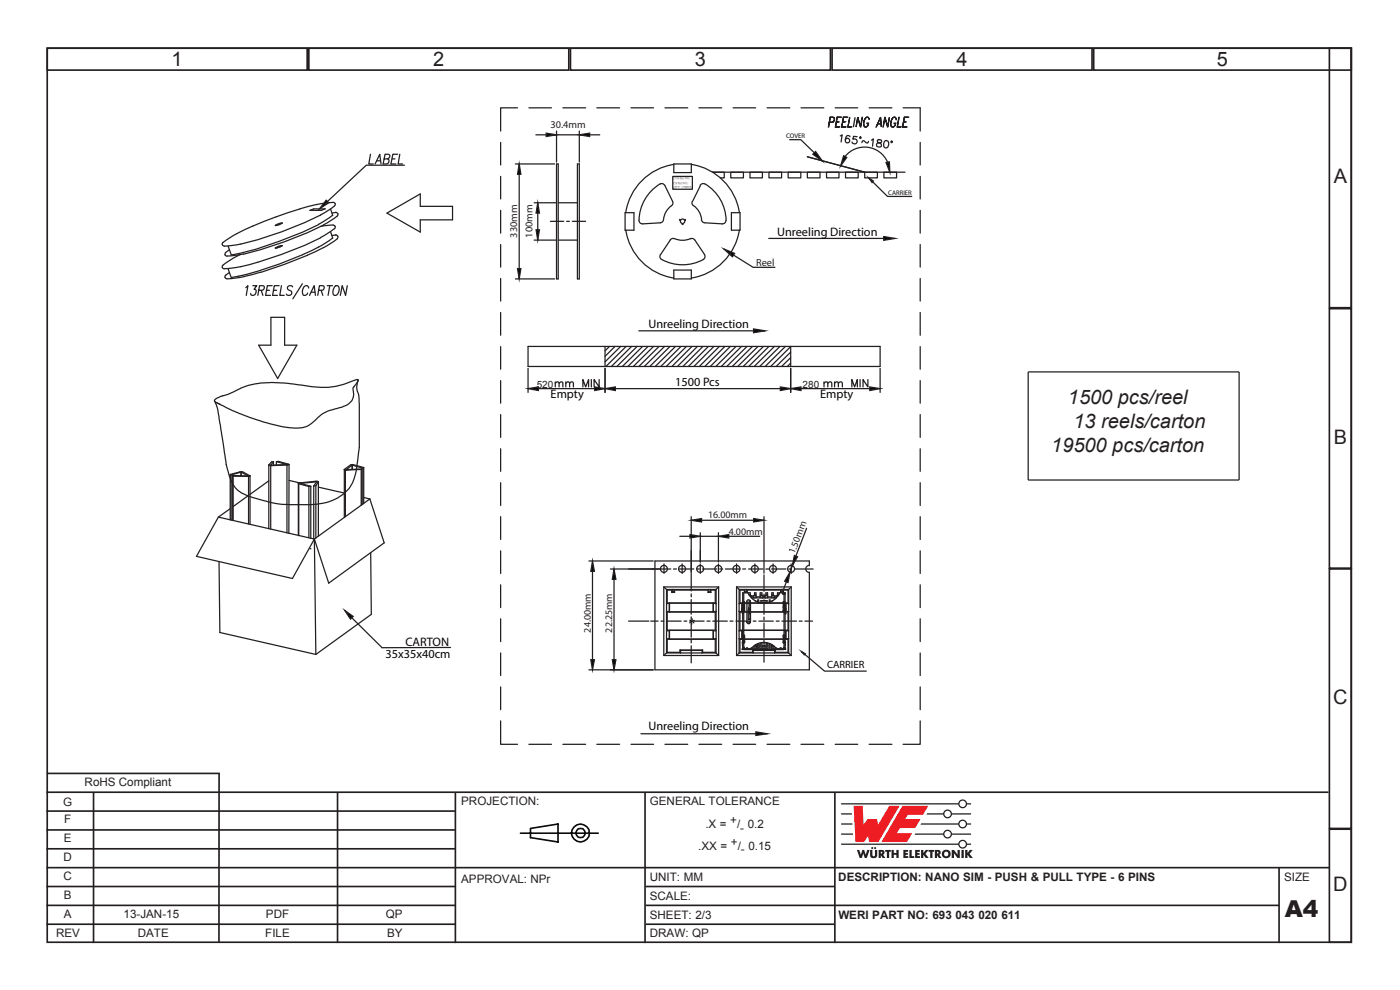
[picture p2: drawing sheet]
<svg xmlns="http://www.w3.org/2000/svg" width="297mm" height="210mm" viewBox="0 0 297 210" stroke-linecap="round" stroke-linejoin="round" font-family="sans-serif">
<g fill="none" stroke="#231f20" stroke-width=".35">
<path d="M10 10.2h276.7v189.7h-276.7zM10 10.2h55.2v4.7h-55.2zM65.5 10.2h55.2v4.7h-55.2zM121 10.2h55.2v4.7h-55.2zM176.5 10.2h55.2v4.7h-55.2zM232 10.2h54.7v4.7h-54.7zM282 10.2h4.7v55.1h-4.7zM282 65.5h4.7v55h-4.7zM282 120.7h4.7v55h-4.7zM9.8 168h272M9.8 172h86.7M9.8 176h86.7"/>
<path d="M9.9 164.1h36.7M19.8 168v32M46.5 164l-.1 36M71.6 168v32M96.6 168v32M136.8 168v32M177.1 168v32M282 175.9h4.7v24h-4.7zM9.8 192h86.7M9.8 196h86.7M9.8 180h86.7M9.8 184h272.2"/>
<path d="M9.8 188h86.7M137 192h134.3M137 196h40.1M137 188h40.1M271.3 184v16"/>
</g>
<g fill="none" stroke="#000" stroke-width=".34">
<path d="M110.4 176.7h16.5M112.5 175.7l5.9-.9v3.8l-5.9-.9z"/>
<circle cx="123.1" cy="176.7" r="1.88"/>
<circle cx="123.2" cy="176.7" r="1.02"/>
</g>
<g fill="#ee1d23">
<path d="M181.1 170.9h1.9l.2 4 .9-1.2h2l.2 1.3 2.4-4.1h2.1l-4.5 7.7h-1.9l-.2-1.3-.9 1.3h-1.8z"/>
<path d="M191.4 170.9h5.5l-1.1 1.9h-3.2l-.6 .9h3.3l-1.1 1.9h-3.3l-.6 1.1h3.2l-1.1 1.9h-5.4z"/>
</g>
<g fill="#231f20">
<path d="M181.8 180.3h.5l.3 1 .3-1h.4l.3 1 .4-1h.5l-.6 1.7h-.5l-.3-1-.3 1h-.4z"/>
<path d="M184.6 180.3h.5v1.2l.2 .1 .3-.1v-1.2h.5v1.1a.76 .76 0 0 1-.8 .6 .76 .76 0 0 1-.7-.6z"/>
<path d="M187.8 180.3h1.2v.4h-.4v1.3h-.5l.1-1.3h-.4z"/>
<path d="M189.1 180.3h.5v.6h.6v-.6h.5l-.1 1.7h-.4v-.7h-.6v.7h-.5z"/>
<path d="M191.6 180.3h1.1v.4h-.6v.2h.5v.4h-.5v.3h.6v.4h-1.1z"/>
<path d="M192.9 180.3h.5v1.3h.5v.4h-1z"/>
<path d="M194.1 180.3h1v.4h-.5v.2h.5v.4h-.5v.3h.6v.4h-1.1z"/>
<path d="M195.4 180.3h.5v.7l.5-.7h.6l-.7 .8 .7 .9h-.6l-.5-.7v.7h-.5z"/>
<path d="M197 180.3h1.2v.4h-.4v1.3h-.5v-1.3h-.3z"/>
<path d="M201.9 180.3h.5l.8 1-.1-1h.5v1.7h-.5l-.7-1.1v1.1h-.5z"/>
<path d="M204 180.3h.5v1.7h-.5z"/>
<path d="M204.7 180.3h.5v.7l.5-.7h.6l-.6 .8 .7 .9h-.6l-.6-.7v.7h-.5z"/>
<circle cx="185" cy="179.9" r=".22"/>
<circle cx="185.7" cy="179.9" r=".22"/>
</g>
<g fill="#231f20">
<path d="M186.9 180.7v.3h.2v-.2zM186.4 180.3h.5a.55 .55 0 0 1 .7 .3 .55 .55 0 0 1-.3 .7l.5 .7h-.5l-.4-.6v.6h-.5z" fill-rule="evenodd"/>
<path d="M198.8 180.7v.3h.2l.1-.2zM198.3 180.3h.6a.55 .55 0 0 1 .6 .3 .55 .55 0 0 1-.2 .7l.4 .7h-.5l-.4-.6v.6h-.5z" fill-rule="evenodd"/>
<path d="M200.3 181.2a.5 .5 0 0 0 1 0 .5 .5 0 0 0-1 0zM199.8 181.1a.95 .95 0 0 1 1.9 0 .95 .95 0 0 1-1.9 0z" fill-rule="evenodd"/>
</g>
<path d="M178.4 176.9h2.6M178.4 174.8h2.4M178.4 172.6h2.3" fill="none" stroke="#231f20" stroke-width=".27"/>
<g fill="#231f20">
<path d="M178.4 170.4h24.9a.94 .94 0 0 1 .9-.8 .94 .94 0 0 1 1 .8h.8v.2h-.8a.94 .94 0 0 1-1 .9 .94 .94 0 0 1-.9-.9h-24.9zM203.5 170.5a.7 .7 0 0 1 1.4 0 .7 .7 0 0 1-1.4 0z" fill-rule="evenodd"/>
<path d="M196.7 172.5h3.4a.94 .94 0 0 1 .9-.8 .94 .94 0 0 1 1 .8h4v.3h-4a.94 .94 0 0 1-1 .8 .94 .94 0 0 1-.9-.8h-3.6zM200.3 172.6a.7 .7 0 0 1 1.4 0 .7 .7 0 0 1-1.4 0z" fill-rule="evenodd"/>
<path d="M195.4 174.7h7.9a.94 .94 0 0 1 .9-.9 .94 .94 0 0 1 1 .9h.8v.2h-.8a.94 .94 0 0 1-1 .8 .94 .94 0 0 1-.9-.8h-8zM203.5 174.8a.7 .7 0 0 1 1.4 0 .7 .7 0 0 1-1.4 0z" fill-rule="evenodd"/>
<path d="M194.2 176.8h5.9a.94 .94 0 0 1 .9-.8 .94 .94 0 0 1 1 .8h4v.3h-4a.94 .94 0 0 1-1 .8 .94 .94 0 0 1-.9-.8h-6.1zM200.3 176.9a.7 .7 0 0 1 1.4 0 .7 .7 0 0 1-1.4 0z" fill-rule="evenodd"/>
<path d="M178.4 178.9h24.9a.94 .94 0 0 1 .9-.8 .94 .94 0 0 1 1 .8h.8v.3h-.8a.94 .94 0 0 1-1 .8 .94 .94 0 0 1-.9-.8h-24.9zM203.5 179.1a.7 .7 0 0 1 1.4 0 .7 .7 0 0 1-1.4 0z" fill-rule="evenodd"/>
</g>
<path d="M82.1 45.2l7.1-4.1v2.7h6.8v2.8h-6.8v2.6z" fill="none" stroke="#231f20" stroke-width=".26"/>
<path d="M153.6 52.8l2.2 1-.4 .7z" fill="#050504"/>
<path d="M153.6 52.8l2.2 1-.4 .7zM155.6 54.1l4.2 2.6h4.6" fill="none" stroke="#231f20" stroke-width=".26"/>
<path d="M184.3 37.7l1 .7-.3 .3z" fill="#050504"/>
<path d="M184.3 37.7l1 .7-.3 .3zM185.1 38.6l3.2 3.1h5.1" fill="none" stroke="#231f20" stroke-width=".26"/>
<path d="M172.4 32.7l.6-.6 1.4 2.1z" fill="#050504"/>
<path d="M167.5 29.6h2.4l2.8 2.8M172.4 32.7l.6-.6 1.4 2.1z" fill="none" stroke="#231f20" stroke-width=".26"/>
<path d="M176.1 24.9l-.1 1 .8-.1 .2-.5-.1-.3zM176.1 24.8h.6l.3 .4a.65 .65 0 0 1-.4 .8h-.7l-.2 .9z" fill="#050504"/>
<path d="M176.1 24.8h.6l.3 .4a.65 .65 0 0 1-.4 .8h-.7l-.2 .9zM176.1 24.9l.8 .1 .1 .3-.2 .5-.8 .1z" fill="none" stroke="#231f20" stroke-width=".26"/>
<path d="M177.6 24.8h.9l-.9 .1-.2 .9 .6 .1h-.6l-.1 1h.8h-.9z" fill="#050504"/>
<path d="M177.6 24.8h.9l-.9 .1-.2 .9 .6 .1h-.6l-.1 1h.8h-.9z" fill="none" stroke="#231f20" stroke-width=".26"/>
<path d="M178.9 24.8h.9l-.9 .1-.1 .9h.5l-.6 .1-.1 1h.9h-.9z" fill="#050504"/>
<path d="M178.9 24.8h.9l-.9 .1-.1 .9h.5l-.6 .1-.1 1h.9h-.9z" fill="none" stroke="#231f20" stroke-width=".26"/>
<path d="M180.3 24.9l-.4 2h.8h-.8z" fill="#050504"/>
<path d="M180.3 24.9l-.4 2h.8h-.8zM181.4 24.9l-.4 2z" fill="none" stroke="#231f20" stroke-width=".26"/>
<path d="M181.2 24.9v2" fill="none" stroke="#050504" stroke-width=".36"/>
<path d="M182 24.9l.5 2 .5-2-.4 2-.6-2-.4 2z" fill="#050504"/>
<path d="M182 24.9l.5 2 .5-2-.4 2-.6-2-.4 2z" fill="none" stroke="#231f20" stroke-width=".26"/>
<path d="M183.5 25.2l.3-.4a.47 .47 0 0 1 .6 .6l-.3-.5a1.17 1.17 0 0 0-.8 1.6l.2 .4h.3l.4-.4v-.3l-.3-.1h.3a.57 .57 0 0 1-.2 .7 .57 .57 0 0 1-.7-.1v-1.1z" fill="#050504"/>
<path d="M183.5 25.2l.3-.4a.47 .47 0 0 1 .6 .6l-.3-.5a1.17 1.17 0 0 0-.8 1.6l.2 .4h.3l.4-.4v-.3l-.3-.1h.3a.57 .57 0 0 1-.2 .7 .57 .57 0 0 1-.7-.1v-1.1z" fill="none" stroke="#231f20" stroke-width=".26"/>
<path d="M186.8 24.8l.2 2.1-.1-.6h-.7l-.3 .6zM186.8 24.9l-.6 1.3h.7z" fill="#050504"/>
<path d="M186.8 24.8l.2 2.1-.1-.6h-.7l-.3 .6zM186.8 24.9l.1 1.3h-.7z" fill="none" stroke="#231f20" stroke-width=".26"/>
<path d="M187.7 24.9l.6 2 .4-2-.4 2-.6-2-.4 2z" fill="#050504"/>
<path d="M187.7 24.9l.6 2 .4-2-.4 2-.6-2-.4 2z" fill="none" stroke="#231f20" stroke-width=".26"/>
<path d="M189.3 25.2a.45 .45 0 0 1 .7-.2l.2 .4-.4-.5a1.3 1.3 0 0 0-.7 1.9 .59 .59 0 0 0 .6 0 .59 .59 0 0 0 .3-.6l-.3-.1h.3l-.1 .4a.57 .57 0 0 1-.8 .4l-.2-.8z" fill="#050504"/>
<path d="M189.3 25.2a.45 .45 0 0 1 .7-.2l.2 .4-.4-.5a1.3 1.3 0 0 0-.7 1.9 .59 .59 0 0 0 .6 0 .59 .59 0 0 0 .3-.6l-.3-.1h.3l-.1 .4a.57 .57 0 0 1-.8 .4l-.2-.8z" fill="none" stroke="#231f20" stroke-width=".26"/>
<path d="M190.7 24.9l-.3 2h.7h-.8z" fill="#050504"/>
<path d="M190.7 24.9l-.3 2h.7h-.8z" fill="none" stroke="#231f20" stroke-width=".26"/>
<path d="M191.9 24.8h.9l-.9 .1-.2 .9 .5 .1h-.5l-.2 1h.9h-.9z" fill="#050504"/>
<path d="M191.9 24.8h.9l-.9 .1-.2 .9 .5 .1h-.5l-.2 1h.9h-.9z" fill="none" stroke="#231f20" stroke-width=".26"/>
<path d="M187.5 50.2l2.4 .4-2.4 .4z" fill="#050504"/>
<path d="M109.3 34.8h8.4M110.1 37v20M109.3 59.2h8.4M163.1 50.6h24.4M187.5 50.2l2.4 .4-2.4 .4z" fill="none" stroke="#231f20" stroke-width=".26"/>
<path d="M110.1 34.8l.4 2.2h-.7z" fill="#050504"/>
<path d="M110.1 34.8l.4 2.2h-.7z" fill="none" stroke="#231f20" stroke-width=".26"/>
<path d="M109.8 57h.7l-.4 2.2z" fill="#050504"/>
<path d="M109.8 57h.7l-.4 2.2zM113.3 43h4.7M113.3 50.9h4.7M114.1 45.2v3.5" fill="none" stroke="#231f20" stroke-width=".26"/>
<path d="M114.1 43l.3 2.2h-.7z" fill="#050504"/>
<path d="M114.1 43l.3 2.2h-.7z" fill="none" stroke="#231f20" stroke-width=".26"/>
<path d="M113.7 48.7h.7l-.3 2.2z" fill="#050504"/>
<g fill="none" stroke="#231f20" stroke-width=".26">
<path d="M118.1 34.8h.3v24.4h-.3zM122.5 34.8h.4v24.4h-.4zM141 39.3l-.2-.2-.4-.2a8.6 8.6 0 0 0-4.7 8.2l.3 .3 .3 .1 3.8-.2a.75 .75 0 0 0 .6-.7 4.1 4.1 0 0 1 1.8-3M141.1 39.4l1.6 3.3a.74 .74 0 0 1-.2 .9M142.7 37.4h4.2v2.7h-4.2zM142.9 34.8h3.8v1.8h-3.8zM143 34.9a12.2 12.2 0 0 0-10.3 10.2M146.6 34.9a12.2 12.2 0 0 1 10.3 10.2M148.6 39.4l-1.7 3.3M149.6 39h-.6l-.5 .3M149.6 39a9 9 0 0 1 4.4 7.9l-.4 .5-.4 .1-3.7-.2a.74 .74 0 0 1-.7-.7 3.9 3.9 0 0 0-1.7-3M155 36.5h2.7v1.2h-2.7z"/>
<path d="M159.1 36.5h2.6v1.2h-2.6zM163.1 36.5h2.7v1.2h-2.7zM167.2 36.5h2.7v1.2h-2.7zM171.3 36.5h2.7v1.2h-2.7zM175.3 36.5h2.7v1.2h-2.7zM179.3 33.2a5.3 5.3 0 0 1 9 1.2M179.4 36.5h2.7v1.2h-2.7zM183.4 36.5h2.7v1.2h-2.7zM187.5 36.5h2.7v1.2h-2.7zM192 36.5h-40.9h2.5v1.2h-.8M113.7 48.7h.7l-.3 2.2zM116.8 46.9h2.8"/>
<path d="M118.4 50.9h4.1M118.4 43h4.1M120.2 46.9h.6M121.4 46.9h2.8M132.6 45.1h1.9v3.7h-1.9zM132.7 48.8a12.2 12.2 0 0 0 10.3 10.2M140.1 54l-.1 .4 .1 .4a8.8 8.8 0 0 0 9.1 .2M142.9 57.3h3.8v1.9h-3.8zM143.1 50.6a.74 .74 0 0 0-.9 .3l-2.1 3.1M143.1 50.6a4.1 4.1 0 0 0 3.4 0M144.2 46.7l.2 .1a.47 .47 0 0 0 .3 .6M144.3 46.6l-.1 .1"/>
<path d="M144.3 46.6l.1 .1M144.4 46.6a.47 .47 0 0 1 .8 0M144.7 47.4l.1 .2 .1-.2M145.4 46.7v-.2l-.2 .2M145.4 46.7l-.2 .1a.47 .47 0 0 1-.3 .6M146.5 50.6a.74 .74 0 0 1 .9 .3M146.9 42.7a.74 .74 0 0 0 .2 .9M147.4 50.9l2.1 3.1M149.4 54l.1 .6-.3 .4M155.2 45.1h1.8v3.7h-1.8zM156.9 48.8a12.2 12.2 0 0 1-10.3 10.2"/>
</g>
<path d="M188 34.5l.7-.2 .1 2.2z" fill="#050504"/>
<path d="M188 34.5l.7-.2 .1 2.2z" fill="none" stroke="#231f20" stroke-width=".26"/>
<path d="M179 33l.6 .4-1.3 1.8z" fill="#050504"/>
<g fill="none" stroke="#231f20" stroke-width=".26">
<path d="M178.3 28.8l.4-.2-.3 1.5M179 33l.6 .4-1.3 1.8zM180.3 29v-.1a.48 .48 0 0 0-.8 .1l-.1 .4a.65 .65 0 0 0 .3 .9 .48 .48 0 0 0 .6-.4 .48 .48 0 0 0-.4-.5 .48 .48 0 0 0-.6 .3M181.8 29l-.7-.1-.2 .6a.56 .56 0 0 1 .9 .2 .56 .56 0 0 1-.3 .8 .56 .56 0 0 1-.7-.4M184.2 30l-.2 .3-.9-.4-.2 .4M184.9 29.7l.4-.2-.2 1.5M186.2 29.7l-.1 .2 .2 .3a.59 .59 0 0 1 .6 .3 .59 .59 0 0 1 0 .6l-.6 .1-.3-.2a.45 .45 0 0 1 0-.5 .45 .45 0 0 1 .4-.2l.5-.1 .1-.3a.55 .55 0 0 0-.8-.2zM187.8 29.9a.55 .55 0 0 1 .7 .3 .72 .72 0 0 1 0 .9 .72 .72 0 0 1-.9 .1l-.1-.8zM167.7 78.1v5.1M186.7 78.1v5.1M169.9 82.4h14.6"/>
<circle cx="182.5" cy="29.2" r=".16"/>
<circle cx="189.1" cy="30.1" r=".16"/>
</g>
<path d="M167.7 82.4l2.2-.3v.7z" fill="#050504"/>
<path d="M167.7 82.4l2.2-.3v.7z" fill="none" stroke="#231f20" stroke-width=".26"/>
<path d="M184.5 82.1l2.2 .3-2.2 .4z" fill="#050504"/>
<g fill="none" stroke="#231f20" stroke-width=".26">
<path d="M128.4 78.1v5.1M167.7 78.1v5.1M130.5 82.4h35M174.8 81.3l.4-.3 .4 .1v1M174.8 81v1.1M175.6 81.3l.4-.3 .4 .1 .1 1M177 81.3l.4-.3 .4 .1 .1 1M177 81v1.1M177.9 81.3l.4-.3 .3 .1 .1 1M180.7 82.1v-1.6l.6 1.6 .6-1.6v1.6M182.5 80.5v1.6M184.1 80.5v1.6l-1-1.6v1.6"/>
<path d="M184.5 82.1l2.2 .3-2.2 .4z"/>
</g>
<path d="M128.4 82.4l2.1-.3v.7z" fill="#050504"/>
<path d="M128.4 82.4l2.1-.3v.7z" fill="none" stroke="#231f20" stroke-width=".26"/>
<path d="M165.5 82.1l2.2 .3-2.2 .4z" fill="#050504"/>
<g fill="none" stroke="#231f20" stroke-width=".26">
<path d="M112 78.1v5.1M128.4 78.1v5.1M129.3 73.5l-.9 .9M130.5 73.5l-2.1 2.1M131.7 73.5l-3.3 3.3M132.8 73.5l-4.3 4.2M134 73.5l-4.3 4.2M135.2 73.5l-4.3 4.2M136.3 73.5l-4.3 4.2M137.5 73.5l-4.3 4.2M138.6 73.5l-4.2 4.2M139.8 73.5l-4.3 4.2"/>
<path d="M141 73.5l-4.3 4.2M142.1 73.5l-4.3 4.2M143.3 73.5l-4.3 4.2M144.5 73.5l-4.3 4.2M145.6 73.5l-4.3 4.2M146.8 73.5l-4.3 4.2M148 73.5l-4.3 4.2M149.1 73.5l-4.2 4.2M150.3 73.5l-4.3 4.2M151.4 73.5l-4.2 4.2M152.6 73.5l-4.2 4.2M153.8 73.5l-4.3 4.2"/>
<path d="M154.9 73.5l-4.2 4.2M156.1 73.5l-4.2 4.2M157.3 73.5l-4.3 4.2M158.5 73.5l-4.3 4.2M159.6 73.5l-4.3 4.2M160.8 73.5l-4.3 4.2M162 73.5l-4.3 4.2M163.1 73.5l-4.3 4.2M164.3 73.5l-4.3 4.2M165.5 73.5l-4.3 4.2M166.6 73.5l-4.3 4.2M167.7 77l-.7 .7"/>
<path d="M167.7 75.9l-1.9 1.8M167.7 74.7l-3.1 3M167.7 73.5l-4.2 4.2M114.2 82.4h12M165.5 82.1l2.2 .3-2.2 .4z"/>
</g>
<path d="M112 82.4l2.2-.3v.7z" fill="#050504"/>
<path d="M112 82.4l2.2-.3v.7z" fill="none" stroke="#231f20" stroke-width=".26"/>
<path d="M126.2 82.1l2.2 .3-2.2 .4z" fill="#050504"/>
<g fill="none" stroke="#231f20" stroke-width=".26">
<path d="M112 73.5h74.7v4.2h-74.7zM128.4 73.5v4.2M167.7 73.5v4.2M117.8 81.3l.4-.3 .3 .1 .1 1M117.8 81v1.1M118.6 81.3l.4-.3 .4 .1v1M120 81.3l.4-.3 .3 .1 .1 1M120 81v1.1M120.8 81.3l.4-.3 .4 .1v1M123.7 82.1v-1.6l.5 1.6 .7-1.6v1.6M125.4 80.5v1.6M126.2 82.1l2.2 .3-2.2 .4z"/>
<path d="M127.1 80.5v1.6l-1.1-1.6v1.6"/>
</g>
<path d="M159.9 69.8l2.4 .4-2.4 .4z" fill="#050504"/>
<g fill="none" stroke="#231f20" stroke-width=".26">
<path d="M106.2 30.2v4.8M106.2 37.4v4.8M109.8 22.9h-3.6v4.9M112.2 22.9h4.8M119.4 22.9h4.8M126.6 22.9h4.8M133.9 22.9h4.7M141.1 22.9h4.8M148.3 22.9h4.8M155.5 22.9h4.8M162.7 22.9h4.9M169.9 22.9h4.9"/>
<path d="M177.2 22.9h4.8M184.4 22.9h4.8M191.6 22.9h3.6v4.9M195.2 30.2v4.8M195.2 37.4v4.8M106.2 44.6v4.9M106.2 51.9v4.8M106.2 59.1v4.8M195.2 44.6v4.9M195.2 51.9v4.8M195.2 59.1v4.8M57.5 67.3h2.9v5.9h2.6l-4.1 7.1-4-7.1h2.6z"/>
<path d="M106.2 66.3v4.8M106.2 73.5v4.8M135.5 70.2h24.4M159.9 69.8l2.4 .4-2.4 .4zM195.2 66.3v4.8M195.2 73.5v4.8M106.2 80.7v4.8M106.2 87.9v4.9M106.2 95.2v4.8M195.2 80.7v4.8M195.2 87.9v4.9M195.2 95.2v4.8"/>
<path d="M106.2 102.4v4.8M106.2 109.6v4.8M106.2 116.8v4.8M195.2 102.4v4.8M195.2 109.6v4.8M195.2 116.8v4.8M106.2 124.1v4.8M106.2 131.3v4.8M106.2 138.5v4.8M195.2 124.1v4.8M195.2 131.3v4.8M195.2 138.5v4.8"/>
<path d="M106.2 145.7v4.8M106.2 152.9v5h3.6M112.2 157.9h4.8M119.4 157.9h4.8M126.6 157.9h4.8M133.9 157.9h4.7M141.1 157.9h4.8M148.3 157.9h4.8M155.5 157.9h4.8M162.7 157.9h4.9M169.9 157.9h4.9M177.2 157.9h4.8"/>
<path d="M184.4 157.9h4.8M195.2 152.9v5h-3.6M195.2 145.7v4.8"/>
</g>
<path d="M160.4 155.2l2.4 .4-2.4 .4z" fill="#050504"/>
<path d="M113.7 28.6h2.2M118.1 27.8v6.6M118.1 28.6h4.8M122.9 27.8v6.6M125.1 28.6h2.1M171.3 33.3l12.1 3.2M136 155.6h24.4M160.4 155.2l2.4 .4-2.4 .4z" fill="none" stroke="#231f20" stroke-width=".26"/>
<path d="M115.9 28.2l2.2 .4-2.2 .4z" fill="#050504"/>
<path d="M115.9 28.2l2.2 .4-2.2 .4z" fill="none" stroke="#231f20" stroke-width=".26"/>
<path d="M122.9 28.6l2.2-.4v.8z" fill="#050504"/>
<g fill="none" stroke="#231f20" stroke-width=".26">
<path d="M122.9 28.6l2.2-.4v.8zM57 98.6h.1M57 98.7v13.5M57.4 98.7h.1M57.4 98.8v13.4M58 97.9l-.6 .8M58 97.9v.7M58 97.9l-.4 .1-.6 .6M58.6 97.9h.5l2.2 .6M58.6 97.9v.7M58.6 97.9l2.3 .6M60.9 98.6v14.4"/>
<path d="M60.9 98.5h.1M60.9 98.5l-3.5 .2M61.3 98.5v14.6M61.3 98.5l-3.7 .3-.6-.2M73 99.6v10.2M73.3 99.7v9.9M73.4 99.6h.1M74.7 98.7h.1M74.7 98.7l-1.3 .9M74.7 98.7v.9M74.7 98.7l2.3 .6M76.6 99.6h-3.6"/>
<path d="M76.6 99.6v7.6M76.8 99.5l-3.4 .1M76.8 99.5l-.2 .1M76.8 99.5v7.5M77 99.3v7.6M77.2 99.2l-2.5-.7-.3 .1-1.4 1M77.2 99.2l-.2 .1M77.2 99.2v7.6M46.3 109.7l20.4 4.6M46.3 109.7l-4.6 8.3 20.3 4.7 4.7-8.4M46.5 119.1l.1 15.1 20.4 4.6M48.8 100.6l.2 .1"/>
<path d="M48.8 107.9l-2.5 1.8M48.8 100.6v9.7M48.8 100.6l2.1-.5h.5l1.6 .8-.3 .2-3.2-.1M49 100.7v9.6M49.3 100.9l3.3 .1M49.3 100.9v9.5M49.3 100.9l.2 .1M49.5 101v9.4M51.1 100.2h.1M51.1 100.2v.7M51.1 100.2l-2.1 .5M51.2 100.2v.7"/>
<path d="M51.2 100.2l1.4 .8M52.6 105.2l-3.1 2.3M52.6 101h.1M52.7 101.1v10.1M53 100.9v10.3M57 102l-4 2.9M61.3 101.9l2.3 .5M63.3 102.5l.1 .1M63.3 102.5v11.1M63.3 102.5l3.7-.4 .5 .1v11.5M63.4 102.6l2.1 .6M63.4 102.6v11"/>
<path d="M63.7 102.5h.1M63.7 102.5l2.2 .7M65.5 103.2v10.9M65.8 116.4h.1M65.9 103.2h-.4M65.9 103.2v11M66.6 103.1v11.2M66.7 114.3l.3 24.5M67 103l-.4 .1M67 103v11.1M67.1 102.2h.1M67.1 102.2v.1"/>
<path d="M67.1 102.2l-3.4 .3M67.2 102.2h.1M67.2 102.2l-.6 .9M67.5 102.2l-.5 .8M67.5 103.3l5.5 1.3M77.2 105.5l1.3 .3M78.5 105.8l3 9.3-11.8 8.6-3-9.4M78.5 105.8l-11.8 8.5M78.6 117.3l.2 13-11.8 8.5"/>
</g>
<path d="M69.2 42.5l.5 .5-1.9 1.3z" fill="#050504"/>
<g fill="none" stroke="#231f20" stroke-width=".26">
<path d="M78.6 32.7l-.4 2.1h1M79.6 34.8l1-2.1 .2 2.1M79.9 34.1h.8M82.2 33.7l.2 .1a.62 .62 0 0 1-.4 1h-.7l.4-2.1h.7l.3 .2v.4l-.3 .3-.9 .1M83.2 33.7h.6M84.4 32.7h-1.1l-.4 2.1h1.1M84.8 32.7l-.3 2.1h.9M85.8 35h-8.1l-8.2 7.7M47.3 56.3l-.2 .3 .2 .3a10.8 10.8 0 0 0 3.8-.3M47.9 58.4l-.2 .3 .1 .3a9.3 9.3 0 0 0 3.9-.3M48.4 57l.7 1.9M48.7 53l-.5 .3a.6 .6 0 0 0-.5 .8l.1 .1a10.8 10.8 0 0 0 3.9-.3"/>
<path d="M48.7 57.8l-.8 .6M50.7 58.6l-1.6 .2M50.9 54l-3.6 2.2M53.7 47.9l-3.4 1.7a11 11 0 0 0-3.2 2.1l.2 .4 .3 .1M54.3 57.6l-3.7 1M55.3 57.7l-3.6 1M58.4 47.8h.1M58.4 52.6h.1M58.6 47.7l-.2 .1M58.6 47.8h-.2M58.6 52.6h-.2M58.8 47.8h-.2"/>
<path d="M58.8 52.6h-.2M59.4 47.4l-.8 .3M59.5 47.6l-.6 .2M59.6 47.3l-.2 .1M59.7 47.4l-.2 .1M59.8 47.3h-.2M59.8 47.3h.1M59.8 47.3l-.1 .1M59.8 52.1l-.9 .5M59.8 52.1l-1.4 .5M59.8 52.1h.1M63.5 44.3l-5 1.7-4.9 2"/>
<path d="M64.2 54l-4.9 2-5 1.6M65.2 54.2l-4.9 1.9-5 1.7M65.8 44.6l.8-.3h2.4l-.8 .3zM67.6 52.4l-3.4 1.6M67.6 47.6a83.4 83.4 0 0 1-17.3 6.3l-1.2 .2-.7-1.9M68 45.6a66.4 66.4 0 0 1-18.7 6.5l-1.7 .1M68 50.4a78.9 78.9 0 0 1-16.3 6l-.7 .2M68.6 52.5l-3.4 1.6M69.2 42.5l.5 .5-1.9 1.3zM70.1 49.2l.5 1.3M70.1 44.4l.5 1.3M70.5 45.7l-2.9 1.9"/>
<path d="M70.6 50.5l-3 1.9M70.6 45.7h.1M70.7 42.9l-2.9 .4-4.2 1M70.7 47.7l-2.6 .3M70.7 42.9l.3 .2 .1 .3a1.72 1.72 0 0 1-1.1 1l-2 1.2M70.7 47.8l.4 .2-.1 .5M70.9 48.5l-2.9 1.9M71.2 49.8l.5 .3M71.2 45.1l-.8 .1M71.2 49.9h-.8M71.3 45.1l.4 .2M71.3 45h-.1"/>
<path d="M71.6 50.6l-3 1.9M71.7 45.3l-.1 .5-2.5 1.6a69.4 69.4 0 0 1-17.4 6.5M71.7 50.1l-.2 .5M52.1 61l.5-.4-.4 2.1M53.6 60.6h.9l-.6 .8a.68 .68 0 0 1 .4 .8 .68 .68 0 0 1-.8 .5l-.2-.1-.1-.3M54.9 61.6l.9-.1 .3-.5-.1-.3-.9-.1-.4 2.1M55.4 61.6l.4 1.1M56.5 61.6h.7M57.7 60.6h-1l-.3 2.1h1M58 61.6h.7M59.2 60.6h-1l-.4 2.1h1.1M59.7 60.6l-.3 2.1h.9"/>
<path d="M62.1 60.9a.57 .57 0 0 0-.8-.3 .57 .57 0 0 0-.2 .8l.7 .4a.6 .6 0 0 1-.2 .8 .6 .6 0 0 1-.9-.2M64.1 60.2l-2 3.2M65.5 61.1l-.2-.4a.76 .76 0 0 0-1.1 .7l-.1 .5a.59 .59 0 0 0 .4 .8 .59 .59 0 0 0 .8-.5M65.7 62.7l.9-2.1 .3 2.1M66 62h.8M67.6 61.6l1-.1 .2-.5-.1-.3-.9-.1-.4 2.1M68.1 61.6l.4 1.1M69.4 60.6h1.1M70 60.6l-.4 2.1M71.1 60.7l.5-.1a1.23 1.23 0 0 1-.7 2.1 1.42 1.42 0 0 1 .2-2zM73.7 60.6l-.4 2.1-.7-2.1-.4 2.1M45.9 85.4l4.5 2.1a38.6 38.6 0 0 0 12.6 3.3 5.2 5.2 0 0 0 4.5-2.2l.8-.7 1.1-.6 2.7-.8a3.3 3.3 0 0 0 2.9-2.6l-.1-1.6 .9-1.3a.29 .29 0 0 0 .2-.4 .29 .29 0 0 0-.5 0l-.4 .1a15.8 15.8 0 0 1-10.1 1.2 31.6 31.6 0 0 0-12-.2l-1.5 .5a16.5 16.5 0 0 1-4.8 1.9l-1 .6a.42 .42 0 0 0-.2 .5 .42 .42 0 0 0 .5 .2l.7 .4"/>
<path d="M76 80.6a3.9 3.9 0 0 0 .1 3.4l.1 6.4a40.6 40.6 0 0 1-1 10.7 8.4 8.4 0 0 1-7.5 5.8l-1.9 .1h-4.4a27.5 27.5 0 0 1-10.5-2.7 6.9 6.9 0 0 1-2.6-4.5l-.3-1.3-1.5-9.5a9.4 9.4 0 0 0-.9-3.8M171.7 119.9a.74 .74 0 0 0-.8 .8 .74 .74 0 0 0 .8 .7M171.7 119h-32.8v23.1h32.8M138 131.8h1.6M138.4 120.7h3.9M140.2 131.8h.6M140.8 124.5h11.7M140.8 139h11.7M140.8 124.5v14.5M140.8 124.5l.7 .7M141.4 125h10.5v13.5h-10.5zM141.4 131.8h3.1"/>
<path d="M141.5 133.7l-.1 .1h.6M141.5 127.9l-.1 .1h.6M141.5 138.4l-.7 .6M141.5 125.2h1M141.5 138.4h2.8M141.5 125.2v2.7M141.5 129.8v3.9M141.5 135.6v2.8M141.5 127.9h10.2M141.5 129.8h10.2M141.5 133.7h10.2M141.5 135.6h10.2"/>
<path d="M142 128v1.7M142 133.8v1.7M142 135.5h-.6l.1 .1M142 129.7h-.6l.1 .1M142 128v1.8M142 135.5v.1M142 129.7v.1M142 133.7v1.9M142 129.8h9.3M142 133.7h9.3M142 135.6h9.3M142 133.7v.1"/>
<path d="M142.5 125.7h.6M142.5 125.2v.5M142.5 125.2l.2-.2-.1 .5M142.6 125.5l-.1 .2M142.6 125.5h.4M142.9 120.7h.6M143 125.5l.1 .2M143.1 125.2h7.1M143.1 125.2v.5M143.1 125.2l-.1-.2v.5M144.1 120.7h3.1M144.3 137.9l.1 .1"/>
<path d="M144.3 137.9h4.8M144.3 137.9v.5M144.4 138h4.6M144.4 138v.5l-.1-.1M145.1 131.8h.6M146.3 131.8h3.1M146.6 121.7v3.7M146.6 126v.6M146.6 127.2v3.1M146.6 130.9v.6M146.6 132.1v3.1M146.6 135.7v.7"/>
<path d="M146.6 137v3.6M147.8 120.7h.6M149 138l-.1 .5 .2-.1M149 120.7h3.1M149.1 138.4h2.6M149.1 137.9v.5M149.1 137.9l-.1 .1M150 131.8h.6M150.2 125.2v.5M150.2 125.2l.2-.2-.1 .5M150.2 125.7h.6M150.3 125.5h.4"/>
<path d="M150.3 125.5l-.1 .2M150.7 125.5l.1 .2M150.8 125.2h.9M150.8 125.2v.5M150.8 125.2l-.1-.2v.5M151.2 131.8h3.1M151.3 133.7v1.9M151.3 135.6l.6-.1-.2 .1M151.3 129.8l.6-.1-.2 .1M151.7 127.9l.2 .1-.6-.1v1.9M151.7 133.7l.2 .1-.6-.1M151.7 125.2v2.7"/>
<path d="M151.7 129.8v3.9M151.7 135.6v2.8M151.7 138.4l.8 .6M152.5 124.5l-.8 .7M152.5 124.5v14.5M152.7 120.7h.6M153.9 120.7h3.1M154.9 131.8h.6M156.1 131.8h3.1M157.6 120.7h.6M158.8 120.7h3.1M159.8 131.8h.6"/>
<path d="M161 131.8h3M162.5 120.7h.6M163.7 120.7h3M164.7 131.8h.6M165.9 131.8h3.1M167.4 120.7h.5M168.6 120.7h3.9M169.5 131.8h.7M170.8 131.8h1.6"/>
<circle cx="140.8" cy="120.7" r=".74"/>
<circle cx="144.7" cy="120.7" r=".74"/>
<circle cx="148.5" cy="120.7" r=".74"/>
<circle cx="152.4" cy="120.7" r=".74"/>
<circle cx="156.2" cy="120.7" r=".74"/>
<circle cx="160.1" cy="120.7" r=".74"/>
<circle cx="164" cy="120.7" r=".74"/>
<circle cx="167.8" cy="120.7" r=".74"/>
</g>
<path d="M146.3 131.5l.5 .3v-.6l.2 .1-.2 .5 .6-.3-.1 .2-.4 .1 .4 .2v.2h-.2l-.3-.3 .1 .5-.2 .1 .1-.6-.5 .3v-.2l.4-.2-.4-.1z" fill="#050504"/>
<g fill="none" stroke="#231f20" stroke-width=".26">
<path d="M124.9 119h13.7M140.9 119.6v2M144.7 119.6v2M148.6 119.6v2M152.4 119.6v2M156.3 119.6v2M160.2 119.6v2M164 119.6v2M167.8 119.6v2M171.7 119v1M125.7 121.2v18.7M156.3 124.5h11.5"/>
<path d="M156.3 139h11.5M156.3 124.5v14.5M156.3 124.5l.7 .7M156.8 125h10.5v13.5h-10.5zM157 138.4l-.7 .6M157 125.2h.9M157 138.4h2.7M157 125.2v2.7M157 129.8v3.9M157 135.6v2.8M157 127.9h10.2M157 129.8h10.2"/>
<path d="M157 133.7h10.2M157 135.6h10.2M157 133.7l-.2 .1h.6M157 127.9l-.2 .1h.6M157.4 128v1.7M157.4 133.8v1.7M157.4 135.5h-.6l.2 .1M157.4 129.7h-.6l.2 .1M157.4 128v1.8M157.4 135.5v.1M157.4 129.7v.1M157.4 133.7v1.9"/>
<path d="M157.4 129.8h9.3M157.4 133.7h9.3M157.4 135.6h9.3M157.4 133.7v.1M157.9 125.7h.6M157.9 125.2v.5M157.9 125.2l.1-.2v.5M158 125.5h.4M158 125.5l-.1 .2M158.4 125.5l.1 .2M158.5 125.2h7.1M158.5 125.2v.5"/>
<path d="M158.5 125.2l-.1-.2v.5M159.7 137.9v.1M159.7 137.9h4.7M159.7 137.9v.5M159.7 138h4.7M159.7 138l.1 .5-.1-.1M162.1 122v3.4M162.1 126v.6M162.1 127.2v3.1M162.1 130.9v.6M162.1 132.2v3M162.1 135.8v.6"/>
<path d="M162.1 137v3.5M164.4 138l-.1 .5 .1-.1M164.4 138.4h2.8M164.4 137.9v.5M164.4 137.9v.1M165.6 125.2v.5M165.6 125.2l.1-.2v.5M165.6 125.7h.6M165.7 125.5h.4M165.7 125.5l-.1 .2M166.1 125.5l.1 .2M166.2 125.2h1"/>
<path d="M166.2 125.2v.5M166.2 125.2l-.1-.2v.5M166.7 133.7v1.9M166.7 133.7v.1M166.7 128v1.7M166.7 133.8v1.7M166.7 135.5h.6l-.1 .1M166.7 129.7h.6l-.1 .1M166.7 128v1.8M166.7 135.5v.1M166.7 129.7v.1M167.2 133.7l.1 .1h-.6"/>
<path d="M167.2 127.9l.1 .1h-.6M167.2 125.2v2.7M167.2 129.8v3.9M167.2 135.6v2.8M167.2 138.4l.6 .6M167.8 124.5l-.6 .7M167.8 124.5v14.5M171.7 121.4v20.7M124.9 142.1h13.7"/>
</g>
<path d="M125.7 119l.4 2.2h-.8z" fill="#050504"/>
<path d="M125.7 119l.4 2.2h-.8z" fill="none" stroke="#231f20" stroke-width=".26"/>
<path d="M125.3 139.9h.8l-.4 2.2z" fill="#050504"/>
<path d="M146.6 109.6v11.7M148.8 110.4h11.1M162.1 109.6v12M125.3 139.9h.8l-.4 2.2zM133.3 120.7h6.9M133.3 131.8h4.3" fill="none" stroke="#231f20" stroke-width=".26"/>
<path d="M146.6 110.4l2.2-.4v.7z" fill="#050504"/>
<path d="M146.6 110.4l2.2-.4v.7z" fill="none" stroke="#231f20" stroke-width=".26"/>
<path d="M159.9 110l2.2 .4-2.2 .3z" fill="#050504"/>
<path d="M144.2 113.8h2.2M146.6 116.8v4.8M148.6 113v6.2M148.6 113.8h3.8M152.4 113v6.2M154.6 113.8h6.6M159.9 110l2.2 .4-2.2 .3z" fill="none" stroke="#231f20" stroke-width=".26"/>
<path d="M146.4 113.4l2.2 .4-2.2 .3z" fill="#050504"/>
<path d="M146.4 113.4l2.2 .4-2.2 .3z" fill="none" stroke="#231f20" stroke-width=".26"/>
<path d="M152.4 113.8l2.2-.4v.7z" fill="#050504"/>
<path d="M152.4 113.8l2.2-.4v.7zM171.1 112.1l-2.3 5.9M166.8 123.4l-.7 2.1M168.1 120l-.5 1.4" fill="none" stroke="#231f20" stroke-width=".26"/>
<path d="M167.6 121.4l-.4 2.2-.7-.3z" fill="#050504"/>
<path d="M167.6 121.4l-.4 2.2-.7-.3z" fill="none" stroke="#231f20" stroke-width=".26"/>
<path d="M168.5 117.8l.7 .3-1.1 1.9z" fill="#050504"/>
<path d="M168.5 117.8l.7 .3-1.1 1.9z" fill="none" stroke="#231f20" stroke-width=".26"/>
<path d="M170 138.2l.8 .5-.2 .2z" fill="#050504"/>
<g fill="none" stroke="#231f20" stroke-width=".26">
<path d="M129.5 120.7h9.1M130.3 122.9v17M157.4 129l.2-.2v7.3M157.4 129.4l.2 .2M157.4 129.4h.1M157.5 129.4l.2 .1M157.5 129.1l-.1 .3M157.5 129.1v.3M157.5 136.2l.1 .1M157.5 134h.1M157.5 130.2h.1M157.5 134l.1 .1"/>
<path d="M157.5 136.3l.1 .6M157.6 136.4h.2M157.6 134.9h.2M157.6 127.8h.1M157.6 136.3l-.1 1.2M157.6 137.6v.1M157.6 137.7h.2M157.6 137.4h.1M157.6 127.6h.2v1.2M157.6 134.7h.2v1.3M157.6 130v.3M157.6 133.9l-.1 .1"/>
<path d="M157.6 129.6v.1M157.6 137.3h.2v.5h8.5v-.5l.3 .1M157.6 136v.1M157.6 137.5l-.1 .3 .1-.2M157.6 136.1h.1M157.6 136.1v.2M157.7 135.5h.1M157.7 135.4h.1M157.7 134.9h.1M157.7 129l-.2 .1M157.7 134.7l.1 1.4M157.7 127.6v2.1"/>
<path d="M157.7 136.2v.2M157.7 137.3v.4M157.7 135.6h.1M157.7 136l-.1 .3M157.7 134.7v.1M157.7 134.8h.1M157.7 134.8v.1M157.8 136v.2l-.2 .1M157.8 136h.1M157.8 125.8v10.2M157.8 136.4v.9M157.8 129.7h.1"/>
<path d="M157.8 134.7l.2 .2v1.3l-.2 .2M157.8 127.6l.2 .1v1.9l-.2 .1M157.8 137.3l.1 .3h.4M157.8 128.7l.1 .1M157.8 129.7h-.2M158 129.6l-.2 .1M158.4 131.9a.38 .38 0 0 0 .4 .4 .38 .38 0 0 0 .4-.4M158.4 127.6a.38 .38 0 0 1 .4-.4 .38 .38 0 0 1 .4 .4M158.4 127.8l.3 .1-.3 .1M158.4 137.4l-.1 .1M158.5 137.5h.1M158.5 137.4l.1 .1"/>
<path d="M158.5 127.8v.3M158.7 125.9v-.1h-1.1v3v-.1M158.7 125.8a3.6 3.6 0 0 0 3.4 2.1 3.6 3.6 0 0 0 3.3-2.1M158.8 126v-.2h.4v.5M158.9 126.2h.3M158.9 129.9l.1 .2M158.9 131.9v.4M159 130.1h.2M159 126.4h.5l-.2 .4h5.4M159.1 127.4h-.2l-.2 2.1v1.9h.5M159.2 127.5l-.3 2.5M159.2 131.9v.2"/>
<path d="M159.2 127.6v4.3h-.7v-4.3M159.2 130.2h-.3v1.1h.3M159.4 126.6h.4M159.8 137.1l-.7 .5-.5-.1M159.8 137.1l.4 .2M160 126.3h-.1M160.1 126.2h.3M160.1 126.3v-.5h.3v1M160.1 127.4l.2 .1M160.2 136.8l-.1 .5M160.2 136.9h.1M160.4 126.6h.9"/>
<path d="M160.4 126.4h-.7l.2 .4M160.5 136.8v.7h-1.2M160.5 136.7v.1M160.7 127.7v-.4h.3v.5M160.7 136.6v1.2M161 136.5v1.3M161.2 136.8v.7h1.7v-.6M161.3 126.2h.3M161.3 126.4h.6v.2M161.3 136.4l-.1 .4M161.4 137.1l.1 .2M161.4 127.9v-.5h1.3v.5"/>
<path d="M161.4 136.8v.1M161.4 136.9v.3M161.5 136.4l-.1 .5M161.6 126.3h.1M161.6 126.3v-.5h-.3v1M161.6 127.4v.5M161.9 126.6h.4M161.9 137h.4M161.9 136.9h.4M161.9 126.6l-.1 .2M161.9 136.3l-.1 .8-.3 .2M161.9 127.8l.3 .1h-.3z"/>
<path d="M162.3 136.3v.9M162.3 126.6v.2M162.3 137.1l.1 .2M162.4 126.3l.1-.5h.3v1M162.5 126.2h.3M162.5 127.4v.5M162.6 136.4l.1 .5M162.7 136.8v.1M162.7 136.9v.3l-.3 .1M162.8 136.4l.1 .4M162.8 126.6h.9M162.8 126.4h-.6l.1 .2"/>
<path d="M162.9 136.8v.1M163.2 136.5v1.3M163.4 127.7v-.4h-.2v.5M163.4 136.6v1.2M163.6 136.8v.7h1.2M163.7 136.7l-.1 .1M163.7 126.2h.3M163.7 126.4h.7l-.2 .4M163.9 136.8v.4l.3 .1M164 127.4l-.2 .1M164.1 126.3l-.1-.5h-.3v1M164.3 126.6h.4"/>
<path d="M164.3 137.1l.7 .5 .5-.1M164.3 137.1l-.1 .2M164.3 137.1a3.4 3.4 0 0 0-4.5 0M164.9 126.3h-.1M164.9 126.2h.3M165.1 126.4h-.5l.2 .4M165.3 126v-.2h-.4v.5M165.4 125.9v-.1h1.2l-.1 3.8M165.5 137.4v.1M165.6 137.5h.1M165.7 137.4l.1 .1M165.9 125.7l.2 .1"/>
<path d="M166 125.9l.1 .1M166.1 125.8v.1M166.1 136.2l.2 .2M166.1 129.6l.2 .1M166.1 125.8l.1 .2M166.1 127.8v1.8M166.1 134.9v1.4M166.2 129.7h.1M166.3 128.7l-.2 .1M166.3 134.7l-.2 .2M166.3 137.3l-.1 .3h-.4M166.3 128.7h-.1"/>
<path d="M166.3 127.6l-.2 .1M166.3 136.4h.3M166.3 129.7h.3M166.3 129.7h.1M166.3 135.6h.1M166.3 135.5h.1M166.3 135.4h.1M166.3 134.9h.1M166.3 134.9h.3M166.3 136h.1M166.3 134.8h.1M166.3 126v10"/>
<path d="M166.3 136.4v.9M166.4 134.8v.1M166.4 127.6v2.1M166.4 134.7v.1M166.4 137.3v.4M166.4 136.1l-.1-.1-.1 .1 .4 .2M166.4 125.9h.2l-.5 .1M166.4 127.8h.2M166.4 125.8h.2M166.4 137.5l.2 .3v-.2M166.4 134.7l.1 1.4M166.4 128.7l.2 .3"/>
<path d="M166.4 137.4h.2M166.4 125.8v.2M166.4 136.2v.2M166.4 129l.2 .1M166.4 136v.1M166.5 136.1l.1 .2M166.5 130v.3M166.5 133.9v.2M166.5 137.5h.1M166.5 129.6h.1M166.5 137.3l.1 .1M166.5 136.3h.1"/>
<path d="M166.6 129.6v6.5M166.6 136.3v1.2M166.6 134.7h-.3v1.3M166.6 127.6h-.3v1.2M166.6 130.2h.1M166.6 136.4v.5M166.6 136.2v.1M166.6 137.6l-.3 .1M166.6 129.4l-.2 .3M166.6 129.1v.3M166.6 129.4l-.2 .1M170 138.2l.8 .5-.2 .2z"/>
<path d="M170.8 138.8l4.1 3.6h8.9M129.5 142.1h9.1"/>
</g>
<path d="M130.3 120.7l.4 2.2h-.8z" fill="#050504"/>
<path d="M130.3 120.7l.4 2.2h-.8z" fill="none" stroke="#231f20" stroke-width=".26"/>
<path d="M129.9 139.9h.8l-.4 2.2z" fill="#050504"/>
<path d="M129.9 139.9h.8l-.4 2.2z" fill="none" stroke="#231f20" stroke-width=".26"/>
<path d="M73.1 129.5l1.8 1.3-.6 .5z" fill="#050504"/>
<path d="M218.1 78.9h44.8v22.9h-44.8zM73.1 129.5l1.8 1.3-.6 .5zM74.6 131l6.5 6.4 14.5-.1" fill="none" stroke="#231f20" stroke-width=".26"/>
<text font-size="4.9" fill="#231f20" x="272.6" y="194.5">A4</text>
<g font-size="4.2" fill="#231f20">
<text x="36.4" y="14">1</text>
<text x="91.9" y="14">2</text>
<text x="147.4" y="14">3</text>
<text x="202.9" y="14">4</text>
<text x="258.2" y="14">5</text>
<text x="282.9" y="38.8">A</text>
<text x="226.5" y="85.8">1500 pcs/reel</text>
<text x="223" y="95.9">19500 pcs/carton</text>
<text x="227.7" y="90.9">13 reels/carton</text>
<text x="282.9" y="94.1">B</text>
<text x="282.8" y="149.3">C</text>
<text x="282.8" y="189">D</text>
</g>
<g font-size="2.6" fill="#050504">
<text x="164.9" y="50">Unreeling Direction</text>
<text x="137.6" y="69.7">Unreeling Direction</text>
<text x="143.2" y="82">1500 Pcs</text>
<text x="116.8" y="84.5">Empty</text>
<text x="174" y="84.5">Empty</text>
<text x="86" y="137">CARTON</text>
<text x="81.8" y="139.5">35x35x40cm</text>
<text x="137.6" y="155">Unreeling Direction</text>
</g>
<g font-size="2.5" fill="#231f20">
<text x="17.9" y="166.8">RoHS Compliant</text>
<text x="13.4" y="171">G</text>
<text x="97.8" y="170.8">PROJECTION:</text>
<text x="137.8" y="170.8">GENERAL TOLERANCE</text>
<text x="13.5" y="178.7">E</text>
<text x="13.6" y="174.6">F</text>
<text x="149.6" y="175.6">.X =</text>
<text x="154.9" y="174.8">+</text>
<text x="155.1" y="179.4">+</text>
<text x="156.4" y="175.6">/ 0.2</text>
<text x="157" y="176.4">-</text>
<text x="13.5" y="182.7">D</text>
<text x="148.1" y="180.2">.XX =</text>
<text x="156.5" y="180.2">/ 0.15</text>
<text x="157.2" y="181">-</text>
<text x="13.5" y="186.7">C</text>
<text x="13.5" y="190.8">B</text>
<text x="97.8" y="187.3">APPROVAL: NPr</text>
<text x="137.8" y="186.8">UNIT: MM</text>
<text x="137.8" y="190.9">SCALE:</text>
<text x="177.8" y="186.8">DESCRIPTION: NANO SIM - PUSH &amp; PULL TYPE - 6 PINS</text>
<text x="272.4" y="186.8">SIZE</text>
<text x="13.5" y="194.8">A</text>
<text x="26.2" y="194.8">13-JAN-15</text>
<text x="56.4" y="194.8">PDF</text>
<text x="81.8" y="194.8">QP</text>
<text x="137.8" y="194.8">SHEET: 2/3</text>
<text x="177.8" y="194.8">WERI PART NO: 693 043 020 611</text>
<text x="11.9" y="198.8">REV</text>
<text x="29.2" y="198.8">DATE</text>
<text x="56.3" y="198.8">FILE</text>
<text x="82.1" y="198.8">BY</text>
<text x="137.8" y="198.8">DRAW: QP</text>
</g>
<g font-size="2.2" fill="#231f20">
<text x="116.8" y="27.2">30.4mm</text>
<text x="109.7" y="50.4" transform="rotate(-90 109.7 50.4)">330mm</text>
<text x="113" y="50.4" transform="rotate(-90 113 50.4)">100mm</text>
<text x="160.4" y="56.4">Reel</text>
</g>
<text font-size="2.2" fill="#050504" x="175.4" y="141.8">CARRIER</text>
<g font-size="2.1" fill="#231f20">
<text x="113.9" y="82.2">520</text>
<text x="170.3" y="82.3">280</text>
<text x="150.2" y="109.9">16.00mm</text>
<text x="154.6" y="113.4">4.00mm</text>
<text x="168.6" y="117.6" transform="rotate(-69 168.6 117.6)">1.50mm</text>
<text x="125.3" y="134.2" transform="rotate(-90 125.3 134.2)">24.00mm</text>
<text x="129.9" y="134.2" transform="rotate(-90 129.9 134.2)">22.25mm</text>
</g>
<g font-size="1.4" fill="#050504">
<text x="166.8" y="29.2">COVER</text>
<text x="188.4" y="41.4">CARRIER</text>
</g>
<g font-size=".6" fill="#050504">
<text x="142.9" y="38.9">CS Part NO.:</text>
<text x="142.9" y="40">QT'Y: 1750PCS</text>
<text x="142.9" y="38">CUS Part NO.:</text>
</g>
</svg>
